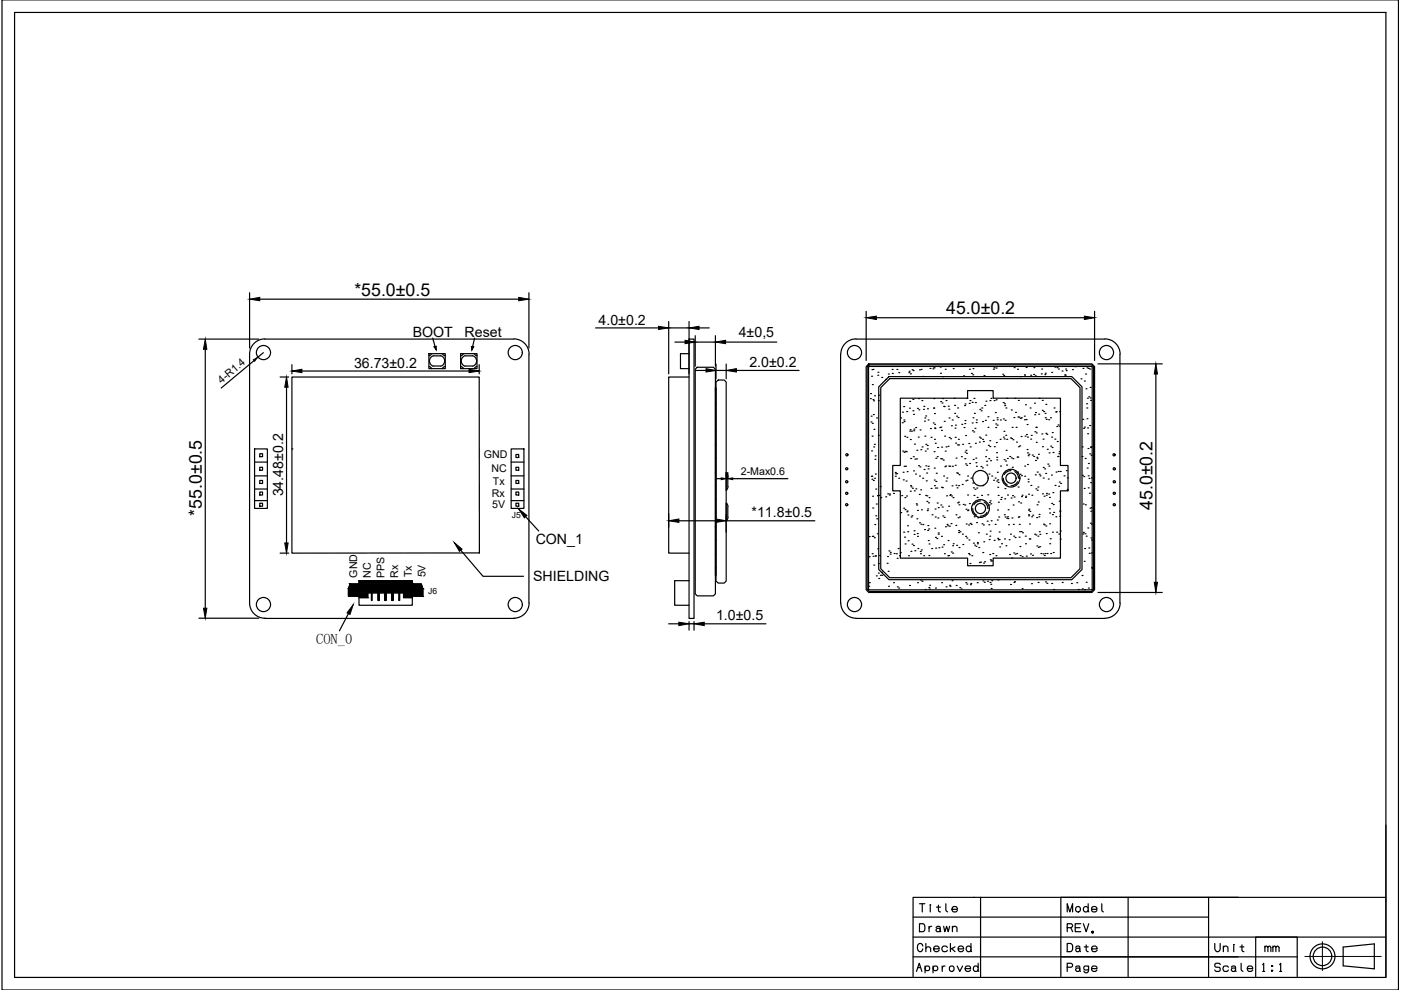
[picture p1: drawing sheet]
<svg xmlns="http://www.w3.org/2000/svg" width="297mm" height="210mm" viewBox="0 0 297 210" stroke-linecap="round" stroke-linejoin="round" font-family="sans-serif">
<!-- layer: 0 -->
<g fill="none" stroke="#000" stroke-width=".25">
<path d="M.4 0h296.1v209.9h-296.1zM3.1 2.6h290.7v204.6h-290.7zM90.9 75h3.5v3.2h-3.5zM90.9 77.7h.2l.3 .5M91.4 75l-.3 .4h-.2M91.7 71.7l.5 1.8M91.9 77.6h1.5M91.9 77.6a1.16 1.16 0 0 1-.8-1.1 1.16 1.16 0 0 1 .8-1.1l1.5 .1a1.14 1.14 0 0 1 .9 1 1.14 1.14 0 0 1-.8 1.1M93.9 75l.3 .4h.2M94.4 77.7l-.5 .3v.2M97.7 75h3.4v3.2h-3.4zM97.7 77.7l.5 .3v.2"/>
<path d="M98.2 75l-.3 .4h-.2M98.6 77.6h1.6M98.6 77.6a1.16 1.16 0 0 1-.8-1.1 1.16 1.16 0 0 1 .8-1.1l1.6 .1a1.13 1.13 0 0 1 .8 1 1.13 1.13 0 0 1-.8 1.1M100.6 75l.3 .4h.2M100.6 71.7l-.4 1.8M101.1 77.7h-.2l-.3 .5M146.1 71.9h1.1v59.2h-1.1zM146.1 79.9h-4.3v37.4h4.3M146.1 75h-1.8v3.2h1.8M147.8 77.9h3.5l.4 .4v47.6l-.4 .4h-3.5l-.4-.4v-47.6zM184.1 77.7h47.5v47.4h-47.5zM184.2 77.1h47.3l.6 .6v47.3l-.6 .6h-47.3l-.6-.6v-47.3z"/>
<path d="M184.3 77.4h47.1l.5 .4v47.1l-.5 .5h-47.1l-.4-.5v-47.1zM184.8 79.8h.1M184.9 78.4h.1M185.1 78.3h.1M186.1 79.6h.1M186.1 78.9h.1M188.3 79.3h.1M188.5 79.9h38.7l2.2 2.1v38.7l-2.2 2.2h-38.7l-2.2-2.2v-38.7zM189.1 78.3h.1M189.2 79.2h.1M190.2 78.3h.1M190.5 79h.1"/>
<path d="M192.7 79h.1M192.7 78.7h.1M193 79.3h.1M193.4 78.4h.1M193.6 78.6h.1M194.9 78.4h.1M195.3 78.3h.1M195.7 79.8h.1M197.2 78.1h.1M197.8 78.2h.1M198 77.8h.1M198 78h.1"/>
<path d="M199.3 77.8h.1M199.4 79.1h.1M199.9 79.9h.1M200.4 78.3h.1M202.1 78.2h.1M204.3 79.7h.1M205.5 78.3h.1M206 79.2h.1M206.2 79.5h.1M206.3 78.2h.1M208.6 79.6h.1M210.6 78.3h.1"/>
<path d="M210.7 78h.1M210.9 77.7h.1M211.2 78h.1M212.6 79.3h.1M212.8 79.6h.1M215 77.9h.1M215.7 78.3h.1M216.4 79.9h.1M217.2 79.7h.1M217.2 79.5h.1M217.6 77.9h.1M218.5 79.6h.1"/>
<path d="M219.2 79.4h.1M219.2 77.9h.1M219.5 79.7h.1M220.8 79.3h.1M220.9 78.2h.1M221.5 79.4h.1M221.6 79.1h.1M223 79h.1M223.6 77.8h.1M224.1 77.9h.1M224.4 78.2h.1M225.2 78.7h.1"/>
<path d="M225.7 79.5h.1M225.8 79.6h.1M225.9 78.2h.1M226.1 78.6h.1M227.4 78.4h.1M227.9 77.7h.1M229.6 78.1h.1M230.2 79.3h.1M230.5 78h.1M230.8 78.1h.1M231.1 78.2h.1M54 95.2h2.7v12.6h-2.7z"/>
<path d="M54 98h2.7M55.1 96.2h.6v.6h-.6zM55.1 99.1h.6v.6h-.6zM61.9 95.2h.1M108.4 95.2h2.7v12.6h-2.7zM108.4 98h2.7M109.4 99.1h.6v.6h-.6zM109.4 96.4h.6v.6h-.6zM151.7 82.2h.1v39.8h-.1zM151.8 81l.5-.4h1.2l.5 .4v42.2l-.5 .4h-1.2l-.5-.4zM151.8 82.6l-.1 .1M151.8 85.5l-.1 .1"/>
<path d="M151.8 88.4l-.1 .1M151.8 91.3l-.1 .1M151.8 94.2l-.1 .1M151.8 97.1l-.1 .1M184.5 84.5h.1M184.6 83.5h.1M184.7 89.5h.1M184.7 88.2h.1M184.8 95.6h.1M184.9 92.5h.1M185 89.8h.1M185 81.5h.1"/>
<path d="M185.1 84.7h.1M185.2 87.9h.1M185.2 85h.1M185.3 94.8h.1M185.3 91h.1M185.4 94.2h.1M185.4 83.9h.1M185.5 97.4h.1M185.5 96.7h.1M185.8 88.6h.1M186.2 84.9h.1M186.2 92.3h.1"/>
<path d="M186.3 83.8h.1M186.9 80h.1M187.8 80.4h.1M188.6 80.3h38.5l1.9 1.9v38.4l-1.9 1.9h-38.5l-1.9-1.9v-38.4zM190.9 84.4h14.2v-1.6h5.5v1.6h14.2v14.3h1.6v5.4h-1.6v14.2h-14.2v1.6h-5.5v-1.6h-14.2v-14.2h-1.6v-5.4h1.6zM191 88.6h.1M191.3 89.6h.1M191.3 87.4h.1M191.4 95.6h.1M191.6 86.2h.1M191.6 89h.1M191.7 89.4h.1"/>
<path d="M191.7 98.9h.1M191.7 95.9h.1M191.8 92.5h.1M191.9 95.7h.1M192 98.9h.1M192.2 95.8h.1M192.2 87.3h.1M192.3 92.7h.1M192.8 86.5h.1M192.9 91.4h.1M192.9 85.1h.1M193 91.1h.1"/>
<path d="M193 93.2h.1M193.1 97.2h.1M193.3 91.4h.1M193.5 87.1h.1M193.5 84.7h.1M193.6 96.8h.1M193.7 99.8h.1M193.7 87.9h.1M193.7 91.3h.1M193.8 91h.1M193.9 94.2h.1M194 97.3h.1"/>
<path d="M194.1 90.6h.1M194.3 97.3h.1M194.4 95.5h.1M194.5 86.6h.1M194.7 92.7h.1M194.7 98.7h.1M194.8 84.5h.1M194.8 86.9h.1M195 99h.1M195.1 91.2h.1M195.2 95.3h.1M195.5 84.9h.1"/>
<path d="M195.5 94.8h.1M195.8 86.8h.1M195.9 86.2h.1M195.9 99.5h.1M196 89.3h.1M196.1 92.5h.1M196.1 88.6h.1M196.2 95.6h.1M196.3 88.2h.1M196.3 98.8h.1M196.3 94.2h.1M196.6 95.2h.1"/>
<path d="M196.6 94.5h.1M196.6 86.7h.1M196.8 99.4h.1M196.8 89h.1M196.8 98.9h.1M197.3 90.9h.1M197.4 92.7h.1M197.9 89.7h.1M198 86.5h.1M198 84.5h.1M198 95.8h.1M198.1 99.2h.1"/>
<path d="M198.1 87.7h.1M198.1 93.1h.1M198.2 90.7h.1M198.2 90h.1M198.2 90.9h.1M198.3 94h.1M198.4 97.2h.1M198.7 96.8h.1M198.8 94.9h.1M199.3 90.6h.1M199.4 97.3h.1M199.4 85.1h.1"/>
<path d="M199.5 90.6h.1M199.6 91.2h.1M199.6 94.8h.1M199.7 97.3h.1M199.7 85.4h.1M199.9 84.5h.1M200 97.6h.1M200.1 86.2h.1M200.2 86.2h.1M200.2 89.3h.1M200.3 92.5h.1M200.3 98.9h.1"/>
<path d="M200.4 95.6h.1M200.5 98.8h.1M200.6 94.8h.1M200.6 84.9h.1M201 94.6h.1M201 86.1h.1M201.2 98.8h.1M201.2 86.8h.1M201.2 88.6h.1M201.3 92.8h.1M201.4 98.9h.1M201.5 93h.1"/>
<path d="M201.7 90.3h.1M201.9 89h.1M201.9 98.9h.1M202.3 84.5h.1M202.4 86h.1M202.4 87.6h.1M202.5 90.8h.1M202.5 98.7h.1M202.5 92.7h.1M202.6 90.1h.1M202.6 94h.1M202.7 97.1h.1"/>
<path d="M202.8 88.2h.1M203 94.3h.1M203 86.5h.1M203.1 88.5h.1M203.2 93.1h.1M203.2 94.3h.1M203.8 96.8h.1M203.9 90h.1M204.1 94.2h.1M204.4 90.6h.1M204.5 86h.1M204.6 97.3h.1"/>
<path d="M204.6 89.8h.1M204.6 85.7h.1M204.6 89.2h.1M204.6 95.9h.1M204.7 98.4h.1M204.7 92.3h.1M204.8 95.5h.1M204.9 96.1h.1M204.9 98.7h.1M205 84.5h.1M205.4 94h.1M205.5 85.5h.1"/>
<path d="M205.6 98.3h.1M205.7 84.9h.1M205.7 94.8h.1M206.1 89.7h.1M206.1 85.3h.1M206.2 91.3h.1M206.3 88.6h.1M206.3 97.4h.1M206.5 91.6h.1M206.5 84.5h.1M206.6 87.6h.1M206.7 90.8h.1"/>
<path d="M206.8 85.4h.1M206.8 94h.1M206.9 97.1h.1M206.9 98.1h.1M207 89.6h.1M207 98.9h.1M207 89h.1M207.6 93.7h.1M207.6 92.7h.1M207.7 86.8h.1M207.9 92.9h.1M208 98.9h.1"/>
<path d="M208 87.1h.1M208.2 86.5h.1M208.3 99.2h.1M208.3 89.4h.1M208.3 93.1h.1M208.5 93.6h.1M208.8 86h.1M208.9 89.1h.1M209 96.8h.1M209 92.3h.1M209 85.1h.1M209.1 95.4h.1"/>
<path d="M209.2 97.8h.1M209.2 98.6h.1M209.5 90.6h.1M209.5 88.4h.1M209.5 94.4h.1M209.6 97.3h.1M209.8 93.4h.1M209.8 94.7h.1M209.9 84.9h.1M210 97.7h.1M210.1 84.5h.1M210.6 89.1h.1"/>
<path d="M210.8 84.9h.1M210.8 94.7h.1M211 87.5h.1M211.1 90.6h.1M211.1 89.9h.1M211.2 84.8h.1M211.2 93.8h.1M211.3 96h.1M211.3 97.5h.1M211.3 97h.1M211.4 89h.1M211.4 88.6h.1"/>
<path d="M211.4 90.1h.1M212 93.1h.1M212.1 89h.1M212.1 98.8h.1M212.7 85.4h.1M212.7 88.8h.1M212.7 92.7h.1M212.9 91.5h.1M212.9 93.1h.1M212.9 97.5h.1M213 85.6h.1M213 86h.1"/>
<path d="M213.1 89.1h.1M213.2 97.8h.1M213.2 92.3h.1M213.3 86.5h.1M213.3 95.5h.1M213.4 98.6h.1M213.4 84.5h.1M213.4 93.1h.1M213.6 97.2h.1M214.1 96.8h.1M214.2 92.9h.1M214.3 99.8l-.8 .2-.6 .6"/>
<path d="M214.4 97.1h.1M214.4 86.9h.1M214.5 93h.1M214.6 90.6h.1M214.6 99.1h.1M214.8 97.3h.1M214.8 93.2h.1M215 88.5h.1M215.2 84.5h.1M215.3 87.4h.1M215.4 90.6h.1M215.5 93.7h.1"/>
<path d="M215.6 96.9h.1M215.8 96.9h.1M215.8 88.4h.1M215.9 84.9h.1M215.9 94.7h.1M216 88.4h.1M216.2 94.5h.1M216.3 88.7h.1M216.5 92.6h.1M216.5 88.6h.1M217.2 88.2h.1M217.2 89h.1"/>
<path d="M217.3 98.8h.1M217.3 92.5h.1M217.4 85.8h.1M217.6 89h.1M217.6 92.1h.1M217.8 95.3h.1M217.8 90h.1M217.8 98.5h.1M217.8 92.7h.1M217.8 96h.1M218 96.6h.1M218.1 96.3h.1"/>
<path d="M218.4 86.5h.1M218.5 93.1h.1M218.7 92.3h.1M218.9 96.5h.1M219.2 96.8h.1M219.3 85.5h.1M219.4 87.9h.1M219.4 91.5h.1M219.5 87.5h.1M219.5 97.6h.1M219.6 90.6h.1M219.7 93.8h.1"/>
<path d="M219.7 90.6h.1M219.7 91.8h.1M219.8 97h.1M219.9 97.3h.1M220.2 96.3h.1M220.2 87.8h.1M220.3 84.5h.1M220.9 92h.1M221 84.9h.1M221 87h.1M221 94.7h.1M221.1 93.1h.1"/>
<path d="M221.2 99.1h.1M221.3 87.3h.1M221.5 99.4h.1M221.6 87.6h.1M221.6 88.6h.1M221.7 91.9h.1M221.7 85.7h.1M221.8 88.9h.1M222 92.1h.1M222 95.3h.1M222.2 98.4h.1M222.3 89h.1"/>
<path d="M222.4 98.8h.1M222.4 96h.1M222.7 88.6h.1M222.8 94.6h.1M223 92.7h.1M223.1 94.9h.1M223.1 91.7h.1M223.3 95.9h.1M223.5 86.5h.1M223.6 93.1h.1M223.8 87.3h.1M223.9 87.3h.1"/>
<path d="M224.1 90.4h.1M224.2 93.6h.1M224.3 96.8h.1M224.3 90.1h.1M224.4 100h.1M224.5 96.2h.1M224.6 95.8h.1M224.6 90.4h.1M224.7 87.3h.1M224.8 100h.1M226.1 99.8h.1M229.2 80.3h.1"/>
<path d="M229.4 96.8h.1M229.4 94.8h.1M229.6 88.9h.1M229.7 90.8h.1M229.9 90.6h.1M229.9 80.8h.1M230.1 97.2h.1M230.3 82.4h.1M230.4 85.6h.1M230.4 86.5h.1M230.5 88.8h.1M230.5 99.2h.1"/>
<path d="M230.5 84.4h.1M230.6 90.7h.1M230.6 92h.1M230.7 95.1h.1M230.8 98.3h.1M230.8 84.1h.1M231 90.2h.1M231.1 96.2h.1M231.1 84.4h.1M231.1 82.1h.1M231.2 84.9h.1M231.2 94.9h.1"/>
<path d="M231.3 94.7h.1M231.4 96.5h.1M54 100.9h2.7M54 103.7h2.7M54 106.1h2.7M55.1 101.9h.6v.6h-.6zM55.1 104.3h.6v.7h-.6zM55.1 106.7h.6v.6h-.6zM97.7 116.7l4.7 5.5h8.6M108.4 100.9h2.7M108.4 103.7h2.7M108.4 106.1h2.7"/>
<path d="M109.4 101.9h.6v.6h-.6zM109.4 104.3h.6v.7h-.6zM109.4 106.7h.6v.6h-.6zM111.4 109.5l2.8 3.1M151.8 100l-.1 .1M151.8 102.9l-.1 .1M151.8 105.8l-.1 .1M151.8 108.7l-.1 .1M151.8 111.6l-.1 .1M151.8 114.5l-.1 .1M151.8 117.4l-.1 .1M154 100.2v3.8"/>
<path d="M154 106.7v3.8M154 106.6l.3 .9M154 100.2l.3 .8M154.3 101v2.2M154.3 107.5v2.2M154.3 109.6l-.3 .8M154.3 103.1l-.3 .9M184.3 113.8h.1M184.3 118h.1M184.7 101h.1M184.8 101h.1M184.9 101.6h.1"/>
<path d="M184.9 117.4h.1M185 113.7h.1M185 105.2h.1M185 107.7h.1M185.1 113.7h.1M185.1 118h.1M185.2 101.9h.1M185.3 119.8h.1M185.4 114h.1M185.4 101.4h.1M185.5 111.2h.1M185.6 117.9h.1"/>
<path d="M185.6 100.5h.1M185.7 109.4h.1M185.7 103.7h.1M185.8 106.9h.1M185.9 110h.1M186 113.2h.1M186.1 105.1h.1M186.1 116.3h.1M186.2 119.5h.1M186.4 105h.1M186.5 117.8h.1M186.6 103.2h.1"/>
<path d="M186.7 105.5h.1M187.8 105.3h.1M188.1 119.4h.1M188.2 118h.1M188.2 104.7h.1M188.5 116.8h.1M188.6 105h.1M188.6 104.7h.1M188.7 117.5h.1M188.8 117.1h.1M189.4 104.6h.1M189.6 117.4h.1"/>
<path d="M189.8 101h.1M189.8 100.2h.1M189.9 100.5h.1M190 117.4h.1M190.1 100.4h.1M190.2 118.4h.1M190.4 116.3h.1M190.5 101.4h.1M190.7 117.8h.1M190.9 117.2h.1M191 108.7h.1M191.2 105.1h.1"/>
<path d="M191.5 100.1h.1M191.5 101.7h.1M191.6 112.8h.1M191.6 107.8h.1M191.8 113.9h.1M191.9 105.5h.1M191.9 108h.1M191.9 115.3h.1M192.1 102h.1M192.2 105.2h.1M192.3 108.5h.1M192.3 100h.1"/>
<path d="M192.3 108.3h.1M192.4 111.5h.1M192.4 112.7h.1M192.5 109.2h.1M192.5 114.7h.1M192.6 117.8h.1M193 104.2h.1M193 103h.1M193.1 116.9h.1M193.2 103.2h.1M193.2 109.6h.1M193.3 109.4h.1"/>
<path d="M193.4 115.4h.1M193.5 103.5h.1M193.7 115.7h.1M193.8 112.5h.1M193.8 113.3h.1M193.8 104.1h.1M194 116.8h.1M194.1 100.5h.1M194.2 103.6h.1M194.3 106.8h.1M194.4 107.1h.1M194.4 110h.1"/>
<path d="M194.5 113.1h.1M194.5 108.2h.1M194.5 113.7h.1M194.6 116.3h.1M194.9 104.8h.1M194.9 100.9h.1M194.9 110.8h.1M195.1 116.9h.1M195.2 117.4h.1M195.2 103.9h.1M195.2 111.1h.1M195.3 116.6h.1"/>
<path d="M195.4 108.1h.1M195.6 101.4h.1M195.7 111.2h.1M195.8 117.8h.1M196 112.3h.1M196.3 105h.1M196.4 102h.1M196.5 100.3h.1M196.5 105.1h.1M196.5 106.3h.1M196.6 108.3h.1M196.7 107.9h.1"/>
<path d="M196.7 112.5h.1M196.7 111.4h.1M196.8 114.6h.1M196.8 106.6h.1M196.9 112.2h.1M196.9 117.8h.1M197 105.5h.1M197 115.3h.1M197.4 103.6h.1M197.5 116.3h.1M197.6 109.1h.1M198.1 101.8h.1"/>
<path d="M198.1 103h.1M198.2 112h.1M198.2 107.9h.1M198.3 109.6h.1M198.3 103.5h.1M198.3 113.9h.1M198.4 116.2h.1M198.4 102.1h.1M198.5 100.3h.1M198.6 103.5h.1M198.6 114.2h.1M198.7 106.7h.1"/>
<path d="M198.8 109.8h.1M198.9 113h.1M198.9 107.6h.1M198.9 113.3h.1M199.1 116.1h.1M199.5 107.1h.1M199.6 103.3h.1M199.6 113.7h.1M199.7 116h.1M199.8 107.5h.1M199.8 103.4h.1M199.9 109.4h.1"/>
<path d="M200.1 100.9h.1M200.1 115.5h.1M200.2 109.7h.1M200.2 117.4h.1M200.4 111.7h.1M200.6 102h.1M200.7 105.1h.1M200.7 101.4h.1M200.8 108.3h.1M200.8 111.2h.1M200.9 111.5h.1M201 117.8h.1"/>
<path d="M201 114.6h.1M201.1 117.8h.1M201.1 107.3h.1M201.3 111.6h.1M201.4 105h.1M201.5 104.9h.1M201.6 111h.1M201.7 117h.1M201.8 105.2h.1M201.8 103h.1M202 115.7h.1M202 117.3h.1"/>
<path d="M202.1 105.5h.1M202.1 115.3h.1M202.6 111.4h.1M202.7 109.1h.1M202.7 102.9h.1M202.8 100.3h.1M202.8 115.6h.1M202.9 103.4h.1M203 106.6h.1M203 100.3h.1M203.1 109.8h.1M203.2 106.5h.1"/>
<path d="M203.2 112.9h.1M203.2 103h.1M203.2 112.5h.1M203.3 116.1h.1M203.3 107h.1M203.3 100.6h.1M203.4 109.6h.1M203.5 112.7h.1M204 102.7h.1M204 113.3h.1M204.1 115.5h.1M204.2 106.9h.1"/>
<path d="M204.6 107.1h.1M204.7 113.7h.1M204.8 102h.1M204.8 108h.1M204.9 111.1h.1M205 114.1h.1M205 101.8h.1M205.1 105h.1M205.1 100.9h.1M205.1 108.3h.1M205.2 108.1h.1M205.4 111.3h.1"/>
<path d="M205.4 117.4h.1M205.4 114.5h.1M205.5 117.6h.1M205.5 106.8h.1M205.7 119.5h.1M205.7 111h.1M205.9 101.4h.1M205.9 111.2h.1M206 117.8h.1M206.2 102.4h.1M206.2 107.8l.2 .8 .7 .6M206.4 115.2h.1"/>
<path d="M206.4 103.4h.1M206.5 105h.1M206.5 109.6h.1M206.6 115.6h.1M206.7 103.7h.1M206.9 115.8h.1M207.1 110.8h.1M207.1 103.5h.1M207.2 105.5h.1M207.2 115h.1M207.2 115.3h.1M207.3 109.8h.1"/>
<path d="M207.4 113h.1M207.5 116.1h.1M207.6 119.3h.1M207.9 106.2l-.8 .2-.6 .6M207.9 119.2h.1M208.1 105h.1M208.2 111.1h.1M208.4 103h.1M208.4 117.2h.1M208.5 111.3h.1M208.5 119.4h.1M208.6 114.9h.1"/>
<path d="M208.7 106.4l.5 .6 .3 .8M208.7 119.1h.1M209.1 113.3h.1M209.3 108.6l-.8 .7-.6 .1M209.3 110.5h.1M209.4 104.9h.1M209.6 111.3h.1M209.7 107.1h.1M209.7 100.5h.1M209.7 114.4h.1M209.8 106.5h.1M209.8 117.6h.1"/>
<path d="M209.8 113.7h.1M209.9 106.2h.1M209.9 112.6h.1M210 118.7h.1M210.1 118.9h.1M210.1 106.8h.1M210.1 110.4h.1M210.3 100.9h.1M210.3 118.9h.1M210.5 117.4h.1M210.7 101.8h.1M210.8 114.6h.1"/>
<path d="M211 111.2h.1M211 101.4h.1M211.2 117.8h.1M211.3 102h.1M211.5 100.1h.1M211.5 110.3h.1M211.5 108.1h.1M211.5 103.3h.1M211.5 101.7h.1M211.5 114.1h.1M211.6 105h.1M211.6 114.4h.1"/>
<path d="M211.6 102.3h.1M211.7 106.5h.1M211.8 109.6h.1M211.8 112.8h.1M211.8 114.4h.1M212 116h.1M212.2 105.9h.1M212.3 105.5h.1M212.3 115.3h.1M212.7 101.4l.2 .7 .6 .7M212.9 109.1h.1M213 114.3h.1"/>
<path d="M213 105.8h.1M213.1 103.6h.1M213.1 109.6h.1M213.3 115.7h.1M213.4 109.9h.1M213.6 105h.1M213.6 109.6h.1M213.7 110h.1M213.7 108.1h.1M213.8 111.3h.1M214 114.4h.1M214 117.6h.1"/>
<path d="M214.2 113.3h.1M214.4 105.6h.1M214.5 118.3h.1M214.5 109.8h.1M214.7 105.1h.1M214.8 107.1h.1M214.8 111.2h.1M214.9 113.7h.1M214.9 117.2h.1M215 105.4h.1M215.1 100l.6 .5 .2 .9M215.2 114h.1"/>
<path d="M215.2 117.5h.1M215.6 117.4h.1M215.7 100.1h.1M215.7 102.2l-.4 .5-1 .3M215.9 103.3h.1M215.9 109.7h.1M215.9 106.4h.1M216 109.6h.1M216.1 113.9h.1M216.1 111.2h.1M216.2 112.7h.1M216.2 115.9h.1"/>
<path d="M216.3 117.8h.1M216.3 100.6h.1M216.4 106.7h.1M216.5 112.7h.1M216.6 105.3h.1M216.6 100.9h.1M216.7 105h.1M216.7 118h.1M216.8 113h.1M217.3 101h.1M217.4 113.7h.1M217.4 115.3h.1"/>
<path d="M217.4 105.5h.1M217.5 105.2h.1M217.6 117.9h.1M218 101.6h.1M218 102.2h.1M218.1 104.8h.1M218.1 109.1h.1M218.1 108.2h.1M218.1 109.4h.1M218.1 108h.1M218.2 114.3h.1M218.3 111.1h.1"/>
<path d="M218.4 114.3h.1M218.4 108.4h.1M218.5 117.4h.1M218.6 102.9h.1M218.7 109.6h.1M218.8 105h.1M218.9 117.7h.1M218.9 109.2h.1M219.4 113.3h.1M219.5 100.7h.1M219.6 113.4h.1M219.6 103.6h.1"/>
<path d="M219.8 109.7h.1M219.8 115.8h.1M219.9 107h.1M219.9 100.1h.1M219.9 103.9h.1M220 103.3h.1M220 113.7h.1M220.1 106.4h.1M220.1 116h.1M220.3 109.6h.1M220.3 109.1h.1M220.3 112.7h.1"/>
<path d="M220.3 100.6h.1M220.4 115.9h.1M220.5 113.3h.1M220.5 100.9h.1M220.7 117.4h.1M221 104.7h.1M221.1 117.4h.1M221.2 101.4h.1M221.2 111.1h.1M221.4 105.2h.1M221.4 117.8h.1M221.4 111.3h.1"/>
<path d="M221.6 117.4h.1M221.7 100.4h.1M221.7 111.5h.1M221.8 105h.1M221.8 113.1h.1M221.9 104.6h.1M222 117.4h.1M222.2 101.6h.1M222.3 104.7h.1M222.5 107.9h.1M222.5 105.5h.1M222.5 111.1h.1"/>
<path d="M222.5 115.3h.1M222.5 108.8h.1M222.7 114.2h.1M222.8 117.4h.1M222.9 100.7h.1M223 106.7h.1M223.1 109.1h.1M223.1 112.8h.1M223.2 104.5h.1M223.3 117.2h.1M223.3 107h.1M223.4 108.6h.1"/>
<path d="M223.7 102.9h.1M223.9 109.6h.1M223.9 100.1h.1M224 112.8h.1M224.5 103.1h.1M224.5 113.2h.1M224.6 106.3h.1M224.6 102.2h.1M224.7 109.4h.1M224.7 108.5h.1M224.7 108.3h.1M224.8 112.6h.1"/>
<path d="M224.8 114.3h.1M224.9 102.5h.1M225.6 100.9h.1M226.3 104h.1M226.3 103.8h.1M226.3 101.3h.1M229.5 100.8h.1M229.6 113.2h.1M229.7 106.9h.1M229.7 112.9h.1M229.8 101.1h.1M229.9 119h.1"/>
<path d="M229.9 103.6h.1M230 116.3h.1M230 113.2h.1M230.1 107h.1M230.3 113.7h.1M230.6 111.9h.1M230.7 100.9h.1M230.7 103.4h.1M230.8 116.2h.1M230.9 101.4h.1M230.9 117.3h.1M231 104.6h.1"/>
<path d="M231.1 107.8h.1M231.2 110.9h.1M231.2 102.3h.1M231.3 108.4h.1M231.3 114.1h.1M231.4 107.6h.1M231.4 101.3h.1M231.4 117.2h.1M231.4 114.5h.1M231.4 111.1h.1M73.9 130.1l-1.9 3.6M76.1 123.1h11.3v5.2h-11.3z"/>
<path d="M76.1 126.7h1.9v-1h7.6v1h1.8M76.1 123.8h-1.9l-.3 1v1.6h2.2M78.7 125.7v1.6h.2v-1.6M80.2 125.7v1.6h.1v-1.6v1.6h-.1zM81.6 125.7v1.6h.2v-1.6v1.6h-.2zM83.1 125.7v1.6h.2v-1.6v1.6h-.2zM84.5 125.7v1.6h.3v-1.6M87.4 123.8h1.9l.4 1v1.6h-2.3M146.1 123.1h-3.1v5.2h3.1M151.8 120.3l-.1 .1M184.2 124.3h.1M184.3 123.5h.1"/>
<path d="M185.8 122.1h.1M186.2 121.5h.1M186.3 122.7h.1M186.6 122h.1M186.9 121.3h.1M186.9 122h.1M188.3 121.1h.1M188.4 124.3h.1M189.4 123.5h.1M190.2 124.4h.1M190.5 124.7h.1M192.8 124.1h.1"/>
<path d="M194.5 123.5h.1M195.2 123h.1M195.5 123.2h.1M196.1 125h.1M196.9 124.6h.1M197 124.9h.1M197.1 124.1h.1M198.3 124.7h.1M199.6 123.5h.1M200.6 124.4h.1M201.3 124.1h.1M201.4 124.3h.1"/>
<path d="M201.8 123.1h.1M202.7 124.1h.1M203.5 124.6h.1M203.8 124.9h.1M204.8 123.5h.1M205 123.8h.1M205.7 124h.1M205.8 123.7h.1M207.2 123.5h.1M208.4 123.2h.1M208.7 123.5h.1M209.4 123.2h.1"/>
<path d="M209.9 123.5h.1M210.1 123.9h.1M210.1 124.8h.1M210.3 123.1h.1M211.6 123h.1M214.2 123.9h.1M215 123.5h.1M215.1 123.3h.1M216.7 124.8h.1M218.7 123.8h.1M220.1 123.5h.1M221.7 123.4h.1"/>
<path d="M222 123.7h.1M223 123.7h.1M223.4 125h.1M225.2 123.5h.1M227.2 123.7h.1M228.3 123.5h.1M228.6 125h.1M229.4 122h.1M229.4 124.9h.1M230 125h.1M230.3 123.5h.1M230.8 124.7h.1"/>
<path d="M231.5 120.3h.1M231.5 120.5h.1M231.5 120.4h.1M293.8 174.9v32.3M193.6 198.7h100.2M193.6 194.5h62.6M194.9 195.8l.9 .1a1.26 1.26 0 0 1 0 1.6h-.9zM197 196.4v1.1M197.5 196.4l-.5 .2v.2M198.5 196.7l.3-.3 .5 .1 .2 1M199.3 197l-.5-.2-.3 .5 .2 .2h.4l.2-.4M200.1 196.4l.2 1.1 .4-1.1 .3 1.1 .3-1.1"/>
<path d="M201.9 196.8a.49 .49 0 0 1 .8-.3l.2 .1v.9M201.9 196.4v1.1M207.9 190.3v16.8M237.8 190.3h-12.9v16.8M239.2 190.3v16.8M256.2 190.3v16.8M293.8 190.3h-100.2v16.8M193.6 202.9h81.4M266.2 207.1v-8.4h8.8v8.4"/>
<circle cx="55.9" cy="74.8" r="1.5"/>
<circle cx="109.2" cy="74.8" r="1.5"/>
<circle cx="181.2" cy="74.8" r="1.5"/>
<circle cx="234.6" cy="74.8" r="1.5"/>
<circle cx="179.5" cy="99.4" r=".23"/>
<circle cx="179.6" cy="96.4" r=".23"/>
<circle cx="236.2" cy="96.4" r=".23"/>
<circle cx="236.2" cy="99.4" r=".23"/>
<circle cx="179.5" cy="102.1" r=".23"/>
<circle cx="179.5" cy="104.6" r=".23"/>
<circle cx="179.5" cy="107" r=".23"/>
<circle cx="207.9" cy="107.8" r="1.88"/>
<circle cx="207.9" cy="101.4" r="1.63"/>
<circle cx="207.9" cy="107.8" r="1.08"/>
<circle cx="214.4" cy="101.4" r="1.88"/>
<circle cx="214.4" cy="101.4" r="1.08"/>
<circle cx="236.2" cy="102.1" r=".23"/>
<circle cx="236.2" cy="104.6" r=".23"/>
<circle cx="236.2" cy="107" r=".23"/>
<circle cx="55.9" cy="128.2" r="1.5"/>
<circle cx="109.2" cy="128.2" r="1.5"/>
<circle cx="181.2" cy="128.2" r="1.5"/>
<circle cx="234.6" cy="128.2" r="1.5"/>
</g>
<!-- layer: text -->
<g fill="none" stroke="#000" stroke-width=".25">
<path d="M284.8 200.8l6.6-.7v5.3l-6.6-.6z"/>
<circle cx="280.4" cy="202.8" r="2.65"/>
<circle cx="280.4" cy="202.8" r="1.97"/>
</g>
<!-- layer: center -->
<path d="M280.4 199.7v6.1M276.6 202.8h16.3" fill="none" stroke="#000" stroke-width=".21"/>
<!-- layer: BOARD_OUTLINE_00 -->
<path d="M178.2 75.1v52.8M178.3 75.1a3.2 3.2 0 0 1 3.2-3.2h52.7a3.2 3.2 0 0 1 3.3 3.2M237.4 75.1v52.8M56.1 131.1h.1M56.1 131.1h52.8M56.2 131.1a3.2 3.2 0 0 1-3.3-3.2v-52.8a3.2 3.2 0 0 1 3.3-3.2h52.7a3.2 3.2 0 0 1 3.3 3.2l-.1 52.8a3.2 3.2 0 0 1-3.2 3.2M108.9 131.1h.1M178.3 127.8a3.2 3.2 0 0 0 3.2 3.3M181.5 131.1h52.7M237.5 127.8a3.2 3.2 0 0 1-3.2 3.3" fill="none" stroke="#000" stroke-width=".25"/>
<!-- layer: 2D_LINE_126 -->
<path d="M61.9 79.9h39.7v37.3l-39.7 .1z" fill="none" stroke="#000" stroke-width=".25"/>
<!-- layer: Mark -->
<g fill="none" stroke="#000" stroke-width=".25">
<path d="M42.2 71.9h12.7M43.5 74.1v54.9M52.9 62.1v11.7M53.8 76.5l-6.9 5.8M55.1 63.4h54.9M55.8 74.8l-1.1 .9M59.4 79.9h1.8M61.9 77.3v2M64 78.7h35.4M101.6 77.3v2M112.1 62.1v11.7M126.3 69.5h13.3"/>
<path d="M141.8 68.2v11.1M141.8 69.5h4.3M143.1 72.5h2.1M146.1 68.2v11.1M147.4 71.2v6.5M147.4 72.5h4.3M147.5 78.5h2.2M148.2 69.5h2.2M151.7 71.2v6.5M151.8 77.2v3.1M151.8 78.5h2.2M153.8 72.5h10.9"/>
<path d="M154 77.2v3.1M156.1 78.5h13.3M183.6 66v10.4M185.8 67.4h44.1M232.1 66v10.4M232.8 77.1h13.6M245.1 79.3v44.2M60.7 82.1v33M59.4 117.3h1.8M141.8 108.9v2.9M143.9 110.4h7.9M151.8 101.5h1.1"/>
<path d="M154 100.2v1.2M154 109.1v3.7M154 101.5h.3M154 110.4h18.8M154.3 100.2v1.2M155.4 101.5h11.6M42.2 131.1h12.7M141.8 132.3h2.1M146.1 131.8v1.8M146.1 132.3h1.1M147.2 131.8v1.8M149.3 132.3h13.1"/>
<path d="M232.8 125.6h13.6"/>
</g>
<g fill="#000" stroke="#000" stroke-width=".21">
<path d="M43.5 71.9l.4 2.2h-.8zM53.7 76.3l1-.6-.7 .9zM52.9 63.4l2.2-.4v.8zM61.9 78.7l2.1-.4v.7zM99.4 78.3l2.2 .4-2.2 .3zM110 63l2.1 .4-2.1 .4zM139.6 69.2l2.2 .3-2.2 .4zM145.2 72.2l2.2 .3-2.2 .4zM146.1 69.5l2.1-.3v.7zM149.7 78.2l2.1 .3-2.1 .4zM151.7 72.5l2.1-.3v.7zM154 78.5l2.1-.3v.7z"/>
<path d="M183.6 67.4l2.2-.4v.7zM229.9 67l2.2 .4-2.2 .3zM245.1 77.1l.3 2.2h-.7zM60.7 79.9l.4 2.2h-.7zM60.4 115.1h.7l-.4 2.2zM141.8 110.4l2.1-.4v.8zM151.8 110l2.2 .4-2.2 .4zM152.9 101.3l1.1 .2-1.1 .2zM154.3 101.5l1.1-.2v.4zM43.1 129h.8l-.4 2.1zM143.9 131.9l2.2 .4-2.2 .3zM147.2 132.3l2.1-.4v.7z"/>
<path d="M244.7 123.5h.7l-.3 2.1z"/>
</g>
<!-- layer: 0 -->
<g fill="#000" stroke="#000" stroke-width=".21">
<path d="M92 73.5l.5-.1v.8zM99.9 73.5h.6l-.5 .8zM96.3 115l1.7 1.4-.6 .5zM110 107.9l1.7 1.4-.5 .5zM74.9 128.2l-.7 2.1-.6-.4z"/>
<path d="M74.2 123.8l1.9 1v-1zM74.2 123.8l1.9 1h-2.2z"/>
<path d="M73.9 124.8l2.2 1.6v-1.6zM73.9 124.8l2.2 1.6h-2.2z"/>
<path d="M76.1 125.7l1.9 1v-1zM76.1 125.7l1.9 1h-1.9z"/>
<path d="M76.1 123.1l11.3 .7v-.7zM76.1 123.1l11.3 .7h-11.3z"/>
<path d="M76.1 123.8l11.3 1.9v-1.9zM76.1 123.8l11.3 1.9h-11.3z"/>
<path d="M85.6 125.7l1.8 .7v-.7zM85.6 125.7l1.8 .7h-1.8z"/>
<path d="M85.6 126.4l1.8 .3v-.3zM85.6 126.4l1.8 .3h-1.8z"/>
<path d="M87.4 123.8l2.3 1-.4-1zM87.4 123.8l2.3 1h-2.3z"/>
<path d="M87.4 124.8l2.3 1.6v-1.6zM87.4 124.8l2.3 1.6h-2.3z"/>
</g>
<g font-size="5.3">
<text x="193" y="207.4">Approved</text>
<text x="225.1" y="207.4">Page</text>
</g>
<g font-size="4.9">
<text x="193.7" y="194.7">Title</text>
<text x="225.1" y="194.7">Model</text>
<text x="225.1" y="199">REV.</text>
<text x="256.5" y="207.1">Scale</text>
<text x="266.3" y="207.1">1:1</text>
</g>
<g font-size="4.4">
<text x="193.3" y="202.8">Checked</text>
<text x="225.1" y="202.8">Date</text>
<text x="256.5" y="202.8">Unit</text>
</g>
<text font-size="4" x="267.1" y="202.8">mm</text>
<g font-size="3.8">
<text x="75.1" y="62.7">*55.0±0.5</text>
<text x="200.6" y="66.6">45.0±0.2</text>
<text x="42.8" y="109.3" transform="rotate(-90 42.8 109.3)">*55.0±0.5</text>
<text x="244.3" y="108.1" transform="rotate(-90 244.3 108.1)">45.0±0.2</text>
</g>
<text font-size="3.1" x="67" y="136.5">CON_0</text>
<g font-size="3">
<text x="87.5" y="71.4">BOOT</text>
<text x="98.5" y="71.4">Reset</text>
<text x="126.9" y="68.8">4.0±0.2</text>
<text x="156.6" y="71.4">4±0,5</text>
<text x="75.1" y="77.9">36.73±0.2</text>
<text x="158.9" y="77.8">2.0±0.2</text>
<text x="60" y="105.3" transform="rotate(-90 60 105.3)">34.48±0.2</text>
<text x="159.3" y="109.7">*11.8±0.5</text>
<text x="113.6" y="115.3">CON_1</text>
<text x="113" y="123.3">SHIELDING</text>
<text x="151.8" y="131.5">1.0±0.5</text>
</g>
<g font-size="2.3">
<text x="47" y="81.4" transform="rotate(-40 47 81.4)">4-R1.4</text>
<text x="102.6" y="97.2">GND</text>
<text x="104.2" y="100.1">NC</text>
<text x="157.1" y="100.8">2-Max0.6</text>
<text x="104.3" y="105.3">Rx</text>
<text x="104.4" y="107.7">5V</text>
<text x="104.5" y="102.9">Tx</text>
<text x="75.7" y="122.5" transform="rotate(-90 75.7 122.5)">GND</text>
<text x="78.7" y="122.5" transform="rotate(-90 78.7 122.5)">NC</text>
<text x="81.5" y="122.5" transform="rotate(-90 81.5 122.5)">PPS</text>
<text x="84.4" y="122.5" transform="rotate(-90 84.4 122.5)">Rx</text>
<text x="87.3" y="122.4" transform="rotate(-90 87.3 122.4)">Tx</text>
<text x="90.2" y="122.4" transform="rotate(-90 90.2 122.4)">5V</text>
</g>
<g font-size="1.8">
<text x="108.5" y="109.9">J5</text>
<text x="90.8" y="125.9">J6</text>
</g>
</svg>
